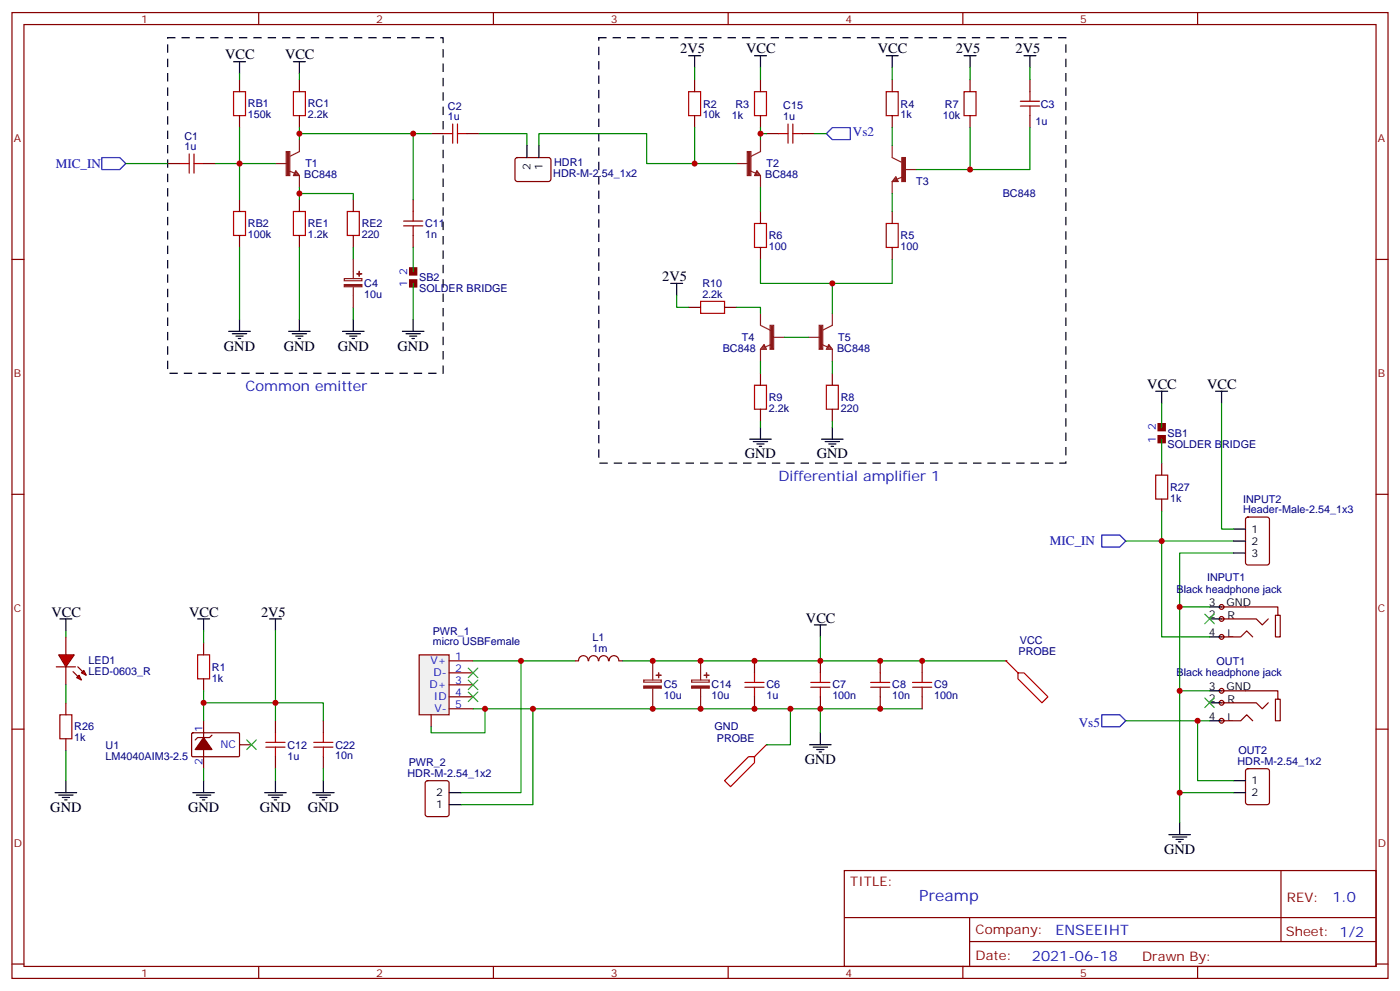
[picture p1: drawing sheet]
<svg xmlns="http://www.w3.org/2000/svg" width="412mm" height="292mm" viewBox="0 0 412 292" stroke-linecap="round" stroke-linejoin="round" font-family="sans-serif">
<g fill="none" stroke="#870000" stroke-width=".35">
<path d="M3.5 3.7h405.4v284.3h-405.4zM7.1 7.2h398.2v277.3h-398.2zM76.2 3.7v3.5M145.3 3.7v3.5M214.5 3.7v3.5M283.6 3.7v3.5M352.8 3.7v3.5M70.6 23.5v3.5M70.6 34v3.6M88.2 23.5v3.5M88.2 34v3.6M127 39.3h3.5"/>
<path d="M137.6 39.3h3.5M303.4 23.5v3.5M303.4 34v3.6M49.4 48.2h3.5M60 48.2h3.5M70.6 58.7v3.6M88.2 58.7v3.6M104.1 58.7v3.6M3.5 76.4h3.6M70.6 69.3v3.5M88.2 69.3v3.5M104.1 69.3v3.5"/>
<path d="M405.3 76.4h3.6M3.5 145.5h3.6M405.3 145.5h3.6M3.5 214.7h3.6M405.3 214.7h3.6M248.7 256.3h156.6v28.2h-156.6zM377.3 256.3v20.9M248.7 270.1h156.5M285.6 277.2h119.6M285.6 270.1v14.2M3.5 283.8h3.6M76.2 284.5v3.5"/>
<path d="M145.3 284.5v3.5M214.5 284.5v3.5M283.6 284.5v3.5M352.8 284.5v3.5M405.3 283.8h3.6"/>
</g>
<g fill="none" stroke="#a10000" stroke-width=".35">
<path d="M68.8 27h3.5v7h-3.5zM86.4 27h3.6v7h-3.6zM130.5 39.3h2.8M133.3 36.5v5.7M134.8 39.3h2.8M134.8 36.5v5.7M300.6 29.8h5.6M300.6 31.2h5.6M303.4 27v2.8M303.4 31.2v2.8M52.9 48.2h2.8M55.7 45.3v5.7"/>
<path d="M57.1 48.2h2.9M57.1 45.3v5.7M68.8 62.3h3.5v7h-3.5zM86.4 62.3h3.6v7h-3.6zM102.3 62.3h3.5v7h-3.5z"/>
</g>
<g fill="none" stroke="#8c2424" stroke-width=".35">
<path d="M81.1 48.2h3.6M85 50.3l1.8 .7M87.1 50.3l1.1 1.4h-1.8zM87.1 50.6l.7 .7h-1zM87.1 51v.3M88.2 41.1v3.5l-2.8 1.4M88.2 51.7v3.5M217 48.2h3.5M220.8 50.3l1.8 .7M223 50.3l1 1.4h-1.8zM223 50.6l.7 .7h-1.1zM223 51v.3"/>
<path d="M224 41.1v3.5l-2.8 1.4M224 51.7v3.5M262.8 42.9v3.5l2.8 1.4M262.8 53.4v3.6M263.9 52l.7 1.4h-1.8zM263.9 52.4l.3 .7h-1zM263.9 52.7v.4M266 52l-1.8 .7M266.3 49.9h3.6M224 92.3v3.5l2.8 1.4M227.5 99.3h3.6M238.1 99.3h3.6"/>
<path d="M245.2 92.3v3.5l-2.8 1.4M224 102.8v3.6M225.1 101.4l.7 1.4h-1.8zM225.1 101.8l.3 .7h-1zM225.1 102.1v.4M227.2 101.4l-1.8 .7M242 101.4l1.8 .7M244.1 101.4l1.1 1.4h-1.8zM244.1 101.8l.7 .7h-1zM244.1 102.1v.4M245.2 102.8v3.6"/>
</g>
<g fill="#8c2424" stroke="#8c2424" stroke-width=".35">
<path d="M84.3 44.6h1.1v7.1h-1.1z"/>
<path d="M220.1 44.6h1.1v7.1h-1.1z"/>
<path d="M265.6 46.4h1.1v7h-1.1z"/>
<path d="M226.8 95.8h1.1v7h-1.1z"/>
<path d="M241.3 95.8h1.1v7h-1.1z"/>
</g>
<g fill="#f0f0f0" stroke="#870000" stroke-width=".35">
<circle cx="359.8" cy="203.4" r=".71"/>
<circle cx="359.8" cy="206.9" r=".71"/>
<circle cx="359.8" cy="212.2" r=".71"/>
</g>
<path d="M356.3 212.2h3.5M356.3 206.9h3.5M356.3 203.4h3.5" fill="none" stroke="#000" stroke-width=".35"/>
<path d="M359.8 212.2h5.7l1.7-1.8 1.8 1.8M359.8 206.9h10.3l1.7 1.8 1.8-1.8M359.8 203.4h16.6v2.4h.7v6.4h-1.4v-6.4h.7" fill="none" stroke="#870000" stroke-width=".35"/>
<path d="M123.5 192.8h8.8v17.6h-8.8z" fill="#f0f0f0" stroke="#870000" stroke-width=".35"/>
<g fill="none" stroke="#870000" stroke-width=".35">
<path d="M204.6 23.5v3.5M204.6 34v3.6M224 23.5v3.5M224 34v3.6M225.8 39.3h3.5M236.4 39.3h3.5M262.8 23.5v3.5M262.8 34v3.6M285.8 23.5v3.5M285.8 34v3.6M121.7 58.7v3.6M121.7 69.3v3.5"/>
<path d="M224 62.3v3.5M224 72.8v3.6M262.8 62.3v3.5M262.8 72.8v3.6M202.8 90.5h3.6M213.4 90.5h3.6M224 109.9v3.5M245.2 109.9v3.5M224 120.5v3.5M245.2 120.5v3.5M60 189.3v3.5M60 199.8v3.6"/>
<path d="M132.3 194.6h7M132.3 198.1h7M173.2 194.5a1.41 1.41 0 0 0-1.4-1.5 1.41 1.41 0 0 0-1.4 1.5l-1.1 .1M173.4 194.5a1.41 1.41 0 0 1 1.4-1.5 1.41 1.41 0 0 1 1.4 1.5M176.4 194.5a1.41 1.41 0 0 1 1.4-1.5 1.41 1.41 0 0 1 1.4 1.5M179.5 194.5a1.41 1.41 0 0 1 1.4-1.5 1.41 1.41 0 0 1 1.4 1.5M182.4 194.6h1M222.2 194.6v3.5M241.7 194.6v3.5M259.3 194.6v3.5M271.6 194.6v3.5M56.5 215.9l.3-.2 13.6 .1 .2 .3-.1 6.5-.3 .2-13.6-.1-.2-.3z"/>
<path d="M60 212.2v14.1M62.4 216.4l-.7 .7h-3.5l-.7 .7M70.6 219.3h3.5M81.1 212.2v3.5M127 210.4v3.6M132.3 201.6h7M132.3 205.1h7M132.3 208.7h7M222.2 205.1v3.6M241.7 205.1v3.6M259.3 205.1v3.6M271.6 205.1v3.6"/>
<path d="M81.1 222.8v3.5"/>
</g>
<g fill="none" stroke="#000" stroke-width=".35">
<path d="M68.8 18.2h3.5M70.6 18.2v3.5M86.4 18.2h3.6M88.2 18.2v3.5M202.8 16.4h3.6M204.6 16.4v3.5M222.2 16.4h3.6M224 16.4v3.5M261.1 16.4h3.5M262.8 16.4v3.5M284 16.4h3.5M285.8 16.4v3.5"/>
<path d="M301.6 16.4h3.6M303.4 16.4v3.5M67.4 97.5h6.3M68.4 98.2h4.3M69.5 99h2.1M70.2 99.7h.7M70.6 94v3.5M85 97.5h6.4M86.1 98.2h4.2M87.1 99h2.2M87.8 99.7h.7M88.2 94v3.5"/>
<path d="M100.9 97.5h6.3M102 98.2h4.2M103 99h2.1M103.7 99.7h.7M104.1 94v3.5M118.5 97.5h6.4M119.6 98.2h4.2M120.6 99h2.2M121.4 99.7h.7M121.7 94v3.5M197.6 83.4h3.5M199.3 83.4v3.6"/>
<path d="M220.8 129.3h6.4M221.9 130h4.2M223 130.7h2.1M223.7 131.4h.7M224 125.8v3.5M242 129.3h6.4M243.1 130h4.2M244.1 130.7h2.1M244.8 131.4h.7M245.2 125.8v3.5M58.2 182.2h3.5M60 182.2v3.5"/>
<path d="M79.4 182.2h3.5M81.1 182.2v3.5M239.9 184h3.5M241.7 184v3.5M238.5 219.3h6.3M239.5 220h4.3M241.7 215.7v3.6M56.8 233.4h6.3M57.9 234.1h4.2M58.9 234.8h2.1M59.6 235.5h.7M60 229.8v3.6"/>
<path d="M78 233.4h6.3M79 234.1h4.3M80.1 234.8h2.1M80.8 235.5h.7M81.1 229.8v3.6M240.6 220.7h2.1M241.3 221.4h.7"/>
</g>
<g fill="none" stroke="#008700" stroke-width=".35">
<path d="M204.6 19.9v3.6M224 19.9v3.6M262.8 19.9v3.6M285.8 19.9v3.6M303.4 19.9v3.6M70.6 21.7v1.8M70.6 37.6v21.1M88.2 21.7v1.8M88.2 39.3h38.8M204.6 37.6v10.6h12.4M224 39.3h1.8M224 37.6v3.5"/>
<path d="M239.9 39.3h3.5M262.8 37.6v5.3M285.8 37.6v12.3M303.4 37.6v12.3h-33.5M63.5 48.2h17.6M88.2 57h15.9v1.7M224 55.2v7.1M262.8 57v5.3M70.6 72.8v21.2M88.2 72.8v21.2M104.1 72.8v3.6M224 76.4v7h38.8v-7"/>
<path d="M104.1 90.5v3.5M199.3 87v3.5h3.5M217 90.5h7v1.8M231.1 99.3h7M245.2 83.4v8.9M224 106.4v3.5M245.2 106.4v3.5M224 124v1.8M245.2 124v1.8M60 185.7v3.6M81.1 185.7v21.2h-21.1M139.3 194.6h30"/>
<path d="M183.4 194.6h112.9M241.7 187.5v7.1M60 203.4v8.8M81.1 206.9v5.3M139.3 208.7h132.3M241.7 208.7v7M60 226.3v3.5M81.1 226.3v3.5"/>
</g>
<path d="M104.1 76.4v5.6M101.4 82h5.2v.7h-5.2zM104.1 84.5v6M192.3 194.6v5.6M189.6 200.2h5.2v.6h-5.2zM192.3 202.7v6" fill="none" stroke="#8c2424" stroke-width=".35"/>
<g fill="#8c2424" stroke="#8c2424" stroke-width=".35">
<path d="M101.4 83.8h5.2v.6h-5.2z"/>
<path d="M105.1 80.6h1.4z"/>
<path d="M105.8 79.9v1.4z"/>
<path d="M189.6 202h5.2v.6h-5.2z"/>
<path d="M193.3 198.8h1.4z"/>
<path d="M194 198.1v1.4z"/>
</g>
<g fill="none" stroke="#a10000" stroke-width=".35">
<path d="M202.8 27h3.6v7h-3.6zM222.2 27h3.6v7h-3.6zM229.3 39.3h2.8M232.1 36.5v5.7M233.5 39.3h2.9M233.5 36.5v5.7M261.1 27h3.5v7h-3.5zM284 27h3.5v7h-3.5zM118.9 65.1h5.6M118.9 66.5h5.6M121.7 62.3v2.8M121.7 66.5v2.8"/>
<path d="M222.2 65.8h3.6v7h-3.6zM261.1 65.8h3.5v7h-3.5zM206.4 88.7h7v3.6h-7zM222.2 113.4h3.6v7.1h-3.6zM243.4 113.4h3.5v7.1h-3.5zM58.2 192.8h3.5v7h-3.5zM222.2 198.1v2.8M241.7 198.1v2.8M259.3 198.1v2.8M271.6 198.1v2.8M78.3 218.5h5.7M78.3 220h5.7"/>
<path d="M81.1 215.7v2.8M81.1 220v2.8M219.4 200.9h5.7M219.4 202.3h5.7M222.2 202.3v2.8M238.8 200.9h5.7M238.8 202.3h5.7M241.7 202.3v2.8M256.5 200.9h5.6M256.5 202.3h5.6M259.3 202.3v2.8M268.8 200.9h5.7"/>
<path d="M268.8 202.3h5.7M271.6 202.3v2.8"/>
</g>
<path d="M60 217.1l2.4 3.6h-4.9z" fill="#870000" stroke="#870000" stroke-width=".35"/>
<path d="M243.4 39.3l1.8-1.7h5.3v3.5h-5.3z" fill="none" stroke="#00f" stroke-width=".35"/>
<path d="M49.4 11.1h81.1v98.8h-81.1zM176.4 11.1h137.6v125.2h-137.6z" fill="none" stroke="#000" stroke-width=".35" stroke-dasharray="2.1 2.1"/>
<circle cx="296.3" cy="194.6" r=".18" fill="#870000"/>
<path d="M296.3 194.6l3.6 3.5v1.7l7 7.1 1.8-1.8-7.1-7h-1.7" fill="none" stroke="#f00" stroke-width=".35"/>
<path d="M30 46.4h5.3l1.7 1.8-1.7 1.7h-5.3zM324.6 157.5h5.2l1.8 1.8-1.8 1.7h-5.2z" fill="none" stroke="#00f" stroke-width=".35"/>
<path d="M37 48.2h12.4M347.5 203.4h8.8" fill="none" stroke="#008700" stroke-width=".35"/>
<path d="M344.3 245.7h6.4M345.4 246.4h4.2M346.4 247.1h2.1M347.1 247.8h.7M347.5 242.2v3.5" fill="none" stroke="#000" stroke-width=".35"/>
<g fill="#f00" stroke="#870000" stroke-width=".35">
<path d="M17.3 192.8h4.6l-2.5 3.5z"/>
<path d="M16.6 196.3h5.6z"/>
</g>
<g fill="#870000" stroke="#870000" stroke-width=".35">
<path d="M22.9 196.3l1.4 1.4z"/>
<path d="M21.5 197.7l1.4 1.4z"/>
</g>
<g fill="#f00" stroke="#870000" stroke-width=".35">
<path d="M24 198.1l.7-.7 .7 1.4z"/>
<path d="M23.3 198.8l.7 1.4-1.4-.7z"/>
</g>
<path d="M19.4 187.5v5.3M19.4 196.3v5.3M19.4 206.9v3.5M19.4 217.5v3.5" fill="none" stroke="#870000" stroke-width=".35"/>
<path d="M17.6 210.4h3.6v7.1h-3.6z" fill="none" stroke="#a10000" stroke-width=".35"/>
<path d="M17.6 182.2h3.6M19.4 182.2v3.5M16.2 233.4h6.4M17.3 234.1h4.2M18.3 234.8h2.2M19 235.5h.8M19.4 229.8v3.6" fill="none" stroke="#000" stroke-width=".35"/>
<path d="M19.4 185.7v1.8M19.4 201.6v5.3M19.4 221v8.8" fill="none" stroke="#008700" stroke-width=".35"/>
<circle cx="225.8" cy="219.3" r=".18" fill="#870000"/>
<path d="M225.8 219.3l-3.6 3.5h-1.7l-7.1 7 1.8 1.8 7-7.1v-1.7" fill="none" stroke="#f00" stroke-width=".35"/>
<path d="M88.2 37.6v3.5M88.2 55.2v3.5M331.6 159.3h31.8M363.4 162.8h-15.9v79.4M81.1 206.9h14.1v5.3M142.9 208.7v7h-15.9v-1.7M232.8 208.7v10.6h-7M95.2 226.3v3.5M347.5 233.4h15.9" fill="none" stroke="#008700" stroke-width=".35"/>
<path d="M137.9 196.7l2.9 2.8M140.8 196.7l-2.9 2.8M72.7 217.8l2.8 2.9M75.5 217.8l-2.8 2.9M137.9 203.7l2.9 2.9M137.9 200.2l2.9 2.8M140.8 203.7l-2.9 2.9M140.8 200.2l-2.9 2.8" fill="none" stroke="#3c3" stroke-width=".35"/>
<path d="M92.4 220h5.7M92.4 218.5h5.7M95.2 215.7v2.8M95.2 220v2.8" fill="none" stroke="#a10000" stroke-width=".35"/>
<path d="M95.2 212.2v3.5M95.2 222.8v3.5M367.1 226.5l.5-.2h5.6l.7 .4v9.5l-.4 .6-5.9 .1-.7-.5v-9.4z" fill="none" stroke="#870000" stroke-width=".35"/>
<path d="M92.1 233.4h6.3M93.1 234.1h4.3M94.2 234.8h2.1M94.9 235.5h.7M95.2 229.8v3.6M363.4 233.4h3.5M363.4 229.8h3.5" fill="none" stroke="#000" stroke-width=".35"/>
<g fill="#870000">
<circle cx="342.2" cy="125.8" r=".18"/>
<circle cx="342.2" cy="129.3" r=".18"/>
</g>
<g fill="#870000" stroke="#870000" stroke-width=".35">
<path d="M341.1 128.2h2.2v2.2h-2.2z"/>
<path d="M341.1 124.7h2.2v2.1h-2.2z"/>
</g>
<path d="M340.4 139.9h3.6v7h-3.6z" fill="none" stroke="#a10000" stroke-width=".35"/>
<path d="M342.2 136.3v3.6M342.2 146.9v3.6" fill="none" stroke="#870000" stroke-width=".35"/>
<path d="M342.2 118.7v7.1M342.2 129.3v7" fill="none" stroke="#008700" stroke-width=".35"/>
<path d="M340.4 115.2h3.6M342.2 115.2v3.5" fill="none" stroke="#000" stroke-width=".35"/>
<g fill="#870000">
<circle cx="121.7" cy="79.9" r=".18"/>
<circle cx="121.7" cy="83.4" r=".18"/>
</g>
<g fill="#870000" stroke="#870000" stroke-width=".35">
<path d="M120.6 82.4h2.2v2.1h-2.2z"/>
<path d="M120.6 78.8h2.2v2.2h-2.2z"/>
</g>
<path d="M151.9 46.6l.5-.2h9.4l.5 .7-.1 5.9-.6 .4h-9.5l-.4-.7v-5.6zM367.1 152.4l.5-.2h5.6l.7 .5v12.9l-.4 .7h-5.9l-.7-.4v-13zM125.5 230l.4-.2h5.7l.6 .5 .1 9.4-.5 .7h-5.9l-.6-.4-.1-9.5z" fill="none" stroke="#870000" stroke-width=".35"/>
<path d="M155.2 42.9v3.5M158.7 42.9v3.5M358.1 115.2h3.5M359.8 115.2v3.5M363.4 155.8h3.5M363.4 159.3h3.5M363.4 162.8h3.5M132.3 236.9h3.5M132.3 233.4h3.5" fill="none" stroke="#000" stroke-width=".35"/>
<path d="M121.7 39.3v19.4M141.1 39.3h14.1v3.6M158.7 42.9v-3.6h31.8v8.9h14.1M121.7 72.8v7.1M121.7 83.4v10.6M359.8 118.7v37.1h3.6M153.5 194.6v38.8h-17.7M157 208.7v28.2h-21.2" fill="none" stroke="#008700" stroke-width=".35"/>
<path d="M206.4 194.6v5.6M203.7 200.2h5.2v.6h-5.2zM206.4 202.7v6" fill="none" stroke="#8c2424" stroke-width=".35"/>
<g fill="#8c2424" stroke="#8c2424" stroke-width=".35">
<path d="M203.7 202h5.2v.6h-5.2z"/>
<path d="M207.4 198.8h1.4z"/>
<path d="M208.1 198.1v1.4z"/>
</g>
<path d="M324.6 210.4h5.2l1.8 1.8-1.8 1.8h-5.2z" fill="none" stroke="#00f" stroke-width=".35"/>
<g fill="#f0f0f0" stroke="#870000" stroke-width=".35">
<circle cx="359.8" cy="178.7" r=".71"/>
<circle cx="359.8" cy="182.2" r=".71"/>
<circle cx="359.8" cy="187.5" r=".71"/>
</g>
<path d="M356.3 178.7h3.5M356.3 187.5h3.5M356.3 182.2h3.5" fill="none" stroke="#000" stroke-width=".35"/>
<path d="M359.8 178.7h16.6v2.5h.7v6.3h-1.4v-6.3h.7M359.8 187.5h5.7l1.7-1.8 1.8 1.8M359.8 182.2h10.3l1.7 1.8 1.8-1.8" fill="none" stroke="#870000" stroke-width=".35"/>
<path d="M342.2 150.5v37h14.1M347.5 178.7h8.8M331.6 212.2h21.2M356.3 212.2h-3.5v17.6h10.6" fill="none" stroke="#008700" stroke-width=".35"/>
<path d="M354.9 180.8l2.8 2.8M357.7 180.8l-2.8 2.8M354.9 205.5l2.8 2.8M357.7 205.5l-2.8 2.8" fill="none" stroke="#3c3" stroke-width=".35"/>
<g fill="#c00">
<circle cx="70.6" cy="48.2" r=".88"/>
<circle cx="88.2" cy="57" r=".88"/>
<circle cx="88.2" cy="39.3" r=".88"/>
<circle cx="60" cy="206.9" r=".88"/>
<circle cx="81.1" cy="206.9" r=".88"/>
<circle cx="285.8" cy="49.9" r=".88"/>
<circle cx="245.2" cy="83.4" r=".88"/>
<circle cx="241.7" cy="194.6" r=".88"/>
<circle cx="192.3" cy="194.6" r=".88"/>
<circle cx="222.3" cy="194.6" r=".88"/>
<circle cx="259.3" cy="194.6" r=".88"/>
<circle cx="271.6" cy="194.6" r=".88"/>
<circle cx="224" cy="39.3" r=".88"/>
<circle cx="142.9" cy="208.7" r=".88"/>
<circle cx="347.5" cy="203.4" r=".88"/>
<circle cx="347.5" cy="233.4" r=".88"/>
<circle cx="241.7" cy="208.7" r=".88"/>
<circle cx="232.8" cy="208.7" r=".88"/>
<circle cx="192.3" cy="208.7" r=".88"/>
<circle cx="222.3" cy="208.7" r=".88"/>
<circle cx="259.3" cy="208.7" r=".88"/>
<circle cx="153.5" cy="194.6" r=".88"/>
<circle cx="157" cy="208.7" r=".88"/>
<circle cx="121.7" cy="39.3" r=".88"/>
<circle cx="204.6" cy="48.2" r=".88"/>
<circle cx="206.4" cy="194.6" r=".88"/>
<circle cx="206.4" cy="208.7" r=".88"/>
<circle cx="347.5" cy="178.7" r=".88"/>
<circle cx="342.2" cy="159.3" r=".88"/>
<circle cx="352.8" cy="212.2" r=".88"/>
</g>
<text font-size="4.6" fill="#00f" x="270.8" y="265.3">Preamp</text>
<g font-size="4.2">
<text x="66.3" y="17.5">VCC</text>
<text x="84" y="17.5">VCC</text>
<text x="200.4" y="15.7">2V5</text>
<text x="219.8" y="15.7">VCC</text>
<text x="258.6" y="15.7">VCC</text>
<text x="281.5" y="15.7">2V5</text>
<text x="299.2" y="15.7">2V5</text>
<text x="195.1" y="82.7">2V5</text>
<text x="66" y="103.2">GND</text>
<text x="83.6" y="103.2">GND</text>
<text x="99.5" y="103.2">GND</text>
<text x="117.1" y="103.2">GND</text>
<text x="338" y="114.5">VCC</text>
<text x="355.6" y="114.5">VCC</text>
<text x="219.4" y="134.9">GND</text>
<text x="240.6" y="134.9">GND</text>
<text x="15.2" y="181.5">VCC</text>
<text x="55.7" y="181.5">VCC</text>
<text x="76.9" y="181.5">2V5</text>
<text x="237.4" y="183.3">VCC</text>
<text x="237.1" y="224.9">GND</text>
<text x="14.8" y="239">GND</text>
<text x="55.4" y="239">GND</text>
<text x="76.6" y="239">GND</text>
<text x="90.7" y="239">GND</text>
<text x="342.9" y="251.4">GND</text>
</g>
<g font-size="4.2" fill="#00f">
<text x="72.3" y="115.2">Common emitter</text>
<text x="229.3" y="141.6">Differential amplifier 1</text>
<text x="392.5" y="265.6">1.0</text>
<text x="310.9" y="275.1">ENSEEIHT</text>
<text x="304" y="282.9">2021-06-18</text>
</g>
<g font-size="3.9" fill="#00f">
<text x="251.3" y="40.1">Vs2</text>
<text x="16.4" y="49.4">MIC_IN</text>
<text x="309.2" y="160.5">MIC_IN</text>
<text x="317.8" y="214">Vs5</text>
</g>
<g font-size="3.9" fill="#800">
<text x="250.5" y="260.9">TITLE:</text>
<text x="379.1" y="265.6">REV:</text>
<text x="287.4" y="275.1">Company:</text>
<text x="378.7" y="275.7">Sheet: 1/2</text>
<text x="287.4" y="282.8">Date:</text>
<text x="336.4" y="282.8">Drawn By:</text>
</g>
<g font-size="3.2" fill="#800">
<text x="41.6" y="6.7">1</text>
<text x="110.8" y="6.7">2</text>
<text x="179.9" y="6.7">3</text>
<text x="249.1" y="6.7">4</text>
<text x="318.2" y="6.7">5</text>
<text x="4.1" y="41.8">A</text>
<text x="405.9" y="41.8">A</text>
<text x="4.1" y="110.9">B</text>
<text x="405.9" y="110.9">B</text>
<text x="4.1" y="180.1">C</text>
<text x="405.9" y="180.1">C</text>
<text x="4.1" y="249.2">D</text>
<text x="405.9" y="249.2">D</text>
<text x="41.6" y="287.5">1</text>
<text x="110.8" y="287.5">2</text>
<text x="179.9" y="287.5">3</text>
<text x="249.1" y="287.5">4</text>
<text x="318.2" y="287.5">5</text>
</g>
<g font-size="3.2" fill="#000080">
<text x="73" y="34.7">150k</text>
<text x="73" y="31.6">RB1</text>
<text x="90.7" y="34.7">2.2k</text>
<text x="90.7" y="31.6">RC1</text>
<text x="131.9" y="35.5">1u</text>
<text x="132" y="32.3">C2</text>
<text x="207.1" y="34.9">10k</text>
<text x="207.1" y="31.6">R2</text>
<text x="215.6" y="35.2">1k</text>
<text x="216.6" y="31.7">R3</text>
<text x="230.7" y="35.5">1u</text>
<text x="230.7" y="32.2">C15</text>
<text x="265.3" y="34.9">1k</text>
<text x="265.3" y="31.6">R4</text>
<text x="277.7" y="35.2">10k</text>
<text x="278.4" y="31.7">R7</text>
<text x="306.6" y="31.6">C3</text>
<text x="54.3" y="41.1">C1</text>
<text x="305" y="36.9">1u</text>
<text x="54.3" y="44.3">1u</text>
<text x="89.6" y="52.4">BC848</text>
<text x="90" y="49.2">T1</text>
<text x="163" y="52.2">HDR-M-2.54_1x2</text>
<text x="163.2" y="48.9">HDR1</text>
<text x="225.4" y="52.4">BC848</text>
<text x="225.8" y="49.2">T2</text>
<text x="269.9" y="54.6">T3</text>
<text x="295.4" y="58.1">BC848</text>
<text x="73" y="70">100k</text>
<text x="73" y="66.9">RB2</text>
<text x="90.7" y="70">1.2k</text>
<text x="90.7" y="66.9">RE1</text>
<text x="106.5" y="70">220</text>
<text x="106.5" y="66.9">RE2</text>
<text x="125.2" y="70">1n</text>
<text x="125.2" y="66.9">C11</text>
<text x="226.5" y="70.5">R6</text>
<text x="265.3" y="70.5">R5</text>
<text x="226.5" y="73.7">100</text>
<text x="265.3" y="73.7">100</text>
<text x="123.5" y="82.8">SB2</text>
<text x="107.3" y="87.8">10u</text>
<text x="107.3" y="84.6">C4</text>
<text x="123.5" y="86">SOLDER BRIDGE</text>
<text x="206.9" y="87.7">2.2k</text>
<text x="206.9" y="84.4">R10</text>
<text x="218.5" y="100.4">T4</text>
<text x="246.9" y="100.4">T5</text>
<text x="212.9" y="103.5">BC848</text>
<text x="246.6" y="103.5">BC848</text>
<text x="226.5" y="118.1">R9</text>
<text x="247.7" y="118.1">R8</text>
<text x="226.5" y="121.3">2.2k</text>
<text x="247.6" y="121.3">220</text>
<text x="344" y="131.9">SOLDER BRIDGE</text>
<text x="344" y="128.7">SB1</text>
<text x="344.7" y="147.8">1k</text>
<text x="344.7" y="144.5">R27</text>
<text x="366.2" y="147.9">INPUT2</text>
<text x="366.2" y="151.2">Header-Male-2.54_1x3</text>
<text x="355.6" y="171">INPUT1</text>
<text x="346.6" y="174.4">Black headphone jack</text>
<text x="127.5" y="190">micro USBFemale</text>
<text x="127.5" y="186.8">PWR_1</text>
<text x="174.6" y="192">1m</text>
<text x="174.6" y="188.8">L1</text>
<text x="300.4" y="189.6">VCC</text>
<text x="26.1" y="195.6">LED1</text>
<text x="62.4" y="197.5">R1</text>
<text x="300.1" y="192.8">PROBE</text>
<text x="358.4" y="195.7">OUT1</text>
<text x="26.1" y="198.8">LED-0603_R</text>
<text x="62.4" y="200.7">1k</text>
<text x="195.5" y="202.7">C5</text>
<text x="209.6" y="202.7">C14</text>
<text x="225.8" y="202.7">C6</text>
<text x="245.2" y="202.7">C7</text>
<text x="262.8" y="202.7">C8</text>
<text x="275.2" y="202.7">C9</text>
<text x="346.6" y="199.1">Black headphone jack</text>
<text x="195.5" y="205.8">10u</text>
<text x="209.6" y="205.8">10u</text>
<text x="225.8" y="205.8">1u</text>
<text x="245.2" y="205.8">100n</text>
<text x="262.8" y="205.8">10n</text>
<text x="275.2" y="205.8">100n</text>
<text x="21.9" y="215">R26</text>
<text x="210.5" y="215">GND</text>
<text x="21.9" y="218.2">1k</text>
<text x="31.1" y="220.4">U1</text>
<text x="84.7" y="220.4">C12</text>
<text x="98.8" y="220.4">C22</text>
<text x="211.2" y="218.5">PROBE</text>
<text x="31.1" y="223.6">LM4040AIM3-2.5</text>
<text x="84.7" y="223.6">1u</text>
<text x="98.8" y="223.6">10n</text>
<text x="120.4" y="225.6">PWR_2</text>
<text x="364.5" y="225.2">HDR-M-2.54_1x2</text>
<text x="364.8" y="222">OUT2</text>
<text x="120.1" y="228.8">HDR-M-2.54_1x2</text>
</g>
<g font-size="3.2">
<text x="156.3" y="50.2" transform="rotate(-90 156.3 50.2)">2</text>
<text x="159.8" y="50.2" transform="rotate(-90 159.8 50.2)">1</text>
<text x="368.7" y="156.8">1</text>
<text x="368.7" y="160.3">2</text>
<text x="368.7" y="163.9">3</text>
<text x="356.1" y="178.3">3</text>
<text x="361.2" y="178.3">GND</text>
<text x="356.1" y="181.9">2</text>
<text x="361.6" y="182.2">R</text>
<text x="356.1" y="187.1">4</text>
<text x="361.6" y="187.5">L</text>
<text x="356.1" y="203">3</text>
<text x="361.2" y="203">GND</text>
<text x="356.1" y="206.6">2</text>
<text x="361.6" y="206.9">R</text>
<text x="356.1" y="211.8">4</text>
<text x="361.6" y="212.2">L</text>
<text x="368.7" y="230.9">1</text>
<text x="128.5" y="237.9">1</text>
<text x="128.5" y="234.4">2</text>
<text x="368.7" y="234.4">2</text>
</g>
<g font-size="3.2" fill="#00f">
<text x="119.9" y="80.9" transform="rotate(-90 119.9 80.9)">2</text>
<text x="119.9" y="84.5" transform="rotate(-90 119.9 84.5)">1</text>
<text x="340.4" y="130.4" transform="rotate(-90 340.4 130.4)">1</text>
<text x="340.4" y="126.7" transform="rotate(-90 340.4 126.7)">2</text>
<text x="126.8" y="195.6">V+</text>
<text x="134.1" y="194.2">1</text>
<text x="134.1" y="197.7">2</text>
<text x="126.5" y="202.7">D+</text>
<text x="127.7" y="199.1">D-</text>
<text x="134.1" y="201.3">3</text>
<text x="127.8" y="206.2">ID</text>
<text x="128" y="209.7">V-</text>
<text x="134.1" y="204.8">4</text>
<text x="134.1" y="208.3">5</text>
<text x="59.6" y="215.4" transform="rotate(-90 59.6 215.4)">1</text>
<text x="64.9" y="220.3">NC</text>
<text x="59.6" y="225.1" transform="rotate(-90 59.6 225.1)">2</text>
</g>
</svg>
